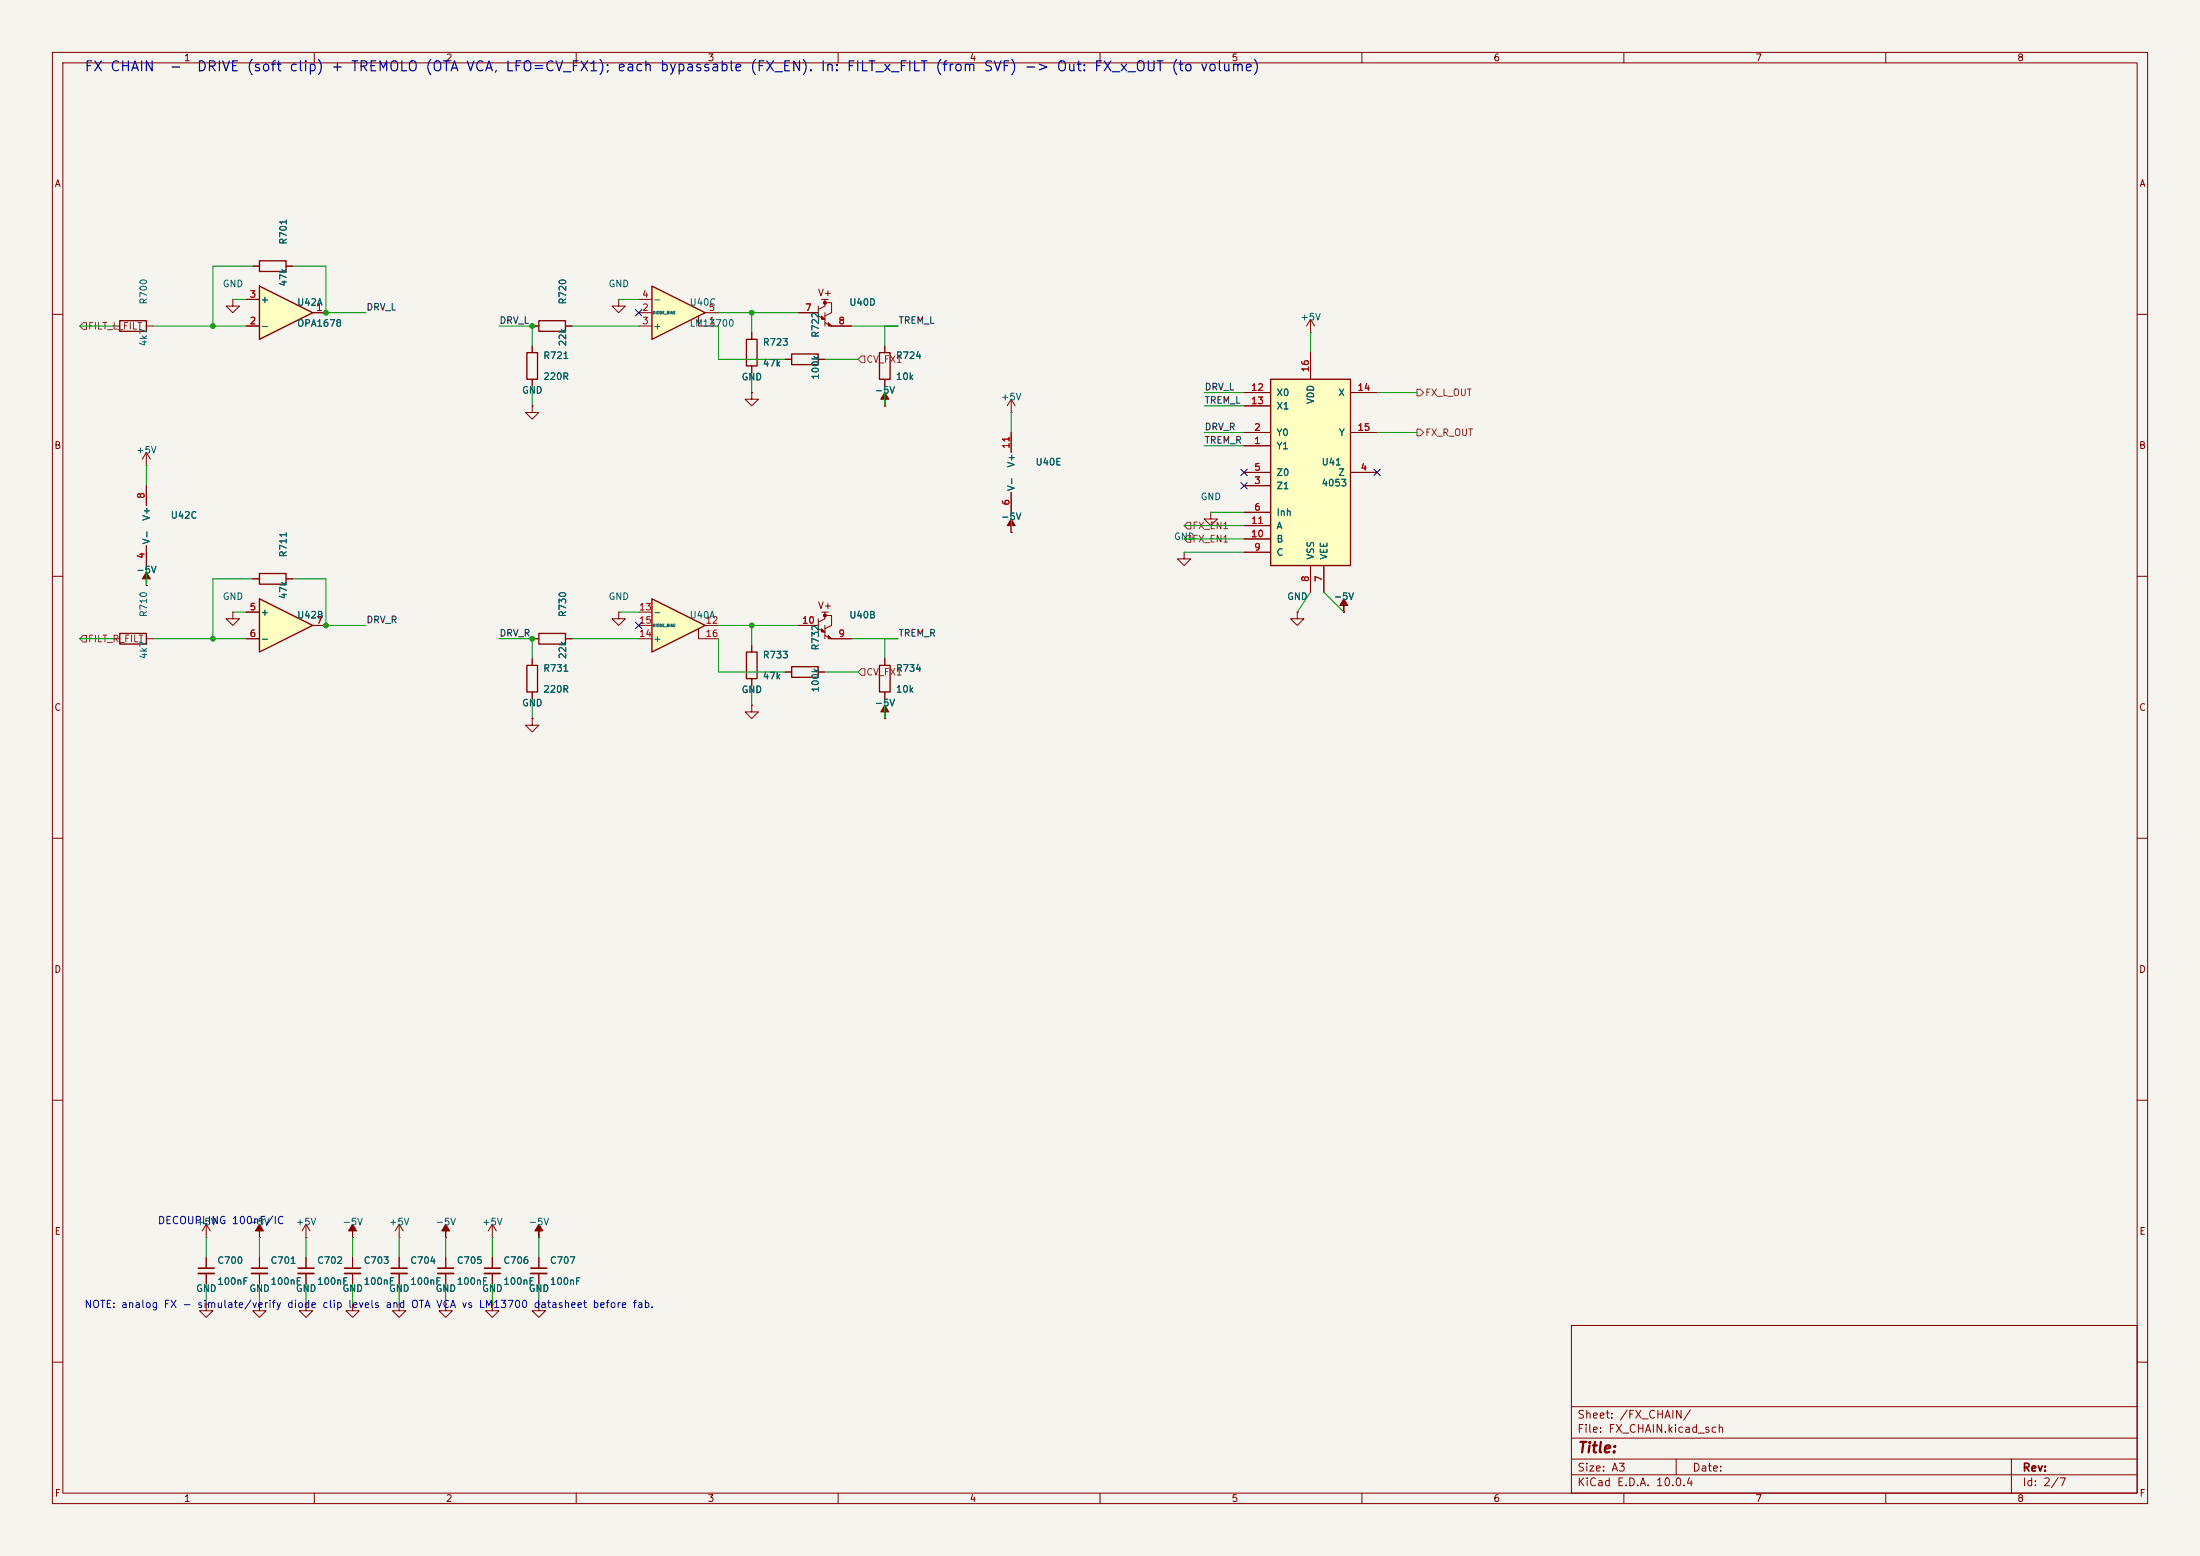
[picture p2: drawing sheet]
<svg xmlns="http://www.w3.org/2000/svg" width="420mm" height="297mm" viewBox="0 0 420 297" stroke-linecap="round" stroke-linejoin="round" font-family="sans-serif">
<path d="M0 0h420v297h-420z" fill="#f5f4ef" stroke="#f5f4ef" stroke-width=".19"/>
<g fill="none" stroke="#840000" stroke-width=".19">
<path d="M10 10h400v277h-400zM12 12h396v273h-396zM60 10v2M110 10v2M160 10v2M210 10v2M260 10v2M310 10v2M360 10v2M152.4 59.7h3.8M156.2 58.4v2.6M156.8 57.2h1.3"/>
<path d="M157.5 57.2v1.2l-1.3 .7M157.5 57.8h1.2v1.9l-1.2 .6M157.5 59.7v2.5M10 60h2M156.2 60.3l1.3 .7M157.5 61.6l1.2 .6h3.9M408 60h2M10 110h2M408 110h2M10 160h2M408 160h2M10 210h2"/>
<path d="M408 210h2M300 253h108v32h-108zM10 260h2M300 278.5h108M300 274.5h108M300 268.5h108M320 278.5v3M384 278.5v6.5M408 260h2M60 285v2M110 285v2M160 285v2"/>
<path d="M210 285v2M260 285v2M300 281.5h108M310 285v2M360 285v2"/>
</g>
<circle cx="157.5" cy="57.8" r=".25" fill="#840000" stroke="#840000" stroke-width=".25"/>
<g fill="#840000" stroke="#840000" stroke-width=".19">
<path d="M156.8 60.3l.7 .7h-.7z"/>
<path d="M158.1 61.6l.6 .6h-.6z"/>
</g>
<path d="M49.5 54.6l10.2 5.1-10.2 5.1z" fill="#ffffc2"/>
<path d="M49.5 54.6l10.2 5.1-10.2 5.1zM22.9 61.2h5v2h-5zM102.9 61.2h5v2h-5z" fill="none" stroke="#840000" stroke-width=".25"/>
<path d="M44.4 57.2v1.2h1.3l-1.3 1.3-1.2-1.3h1.2M44.4 57.2h.1M47 57.2h2.5M59.7 59.7h2.5M118.1 57.2v1.2h1.3l-1.3 1.3-1.3-1.3h1.3M118.1 57.2h.1M21.6 62.2h1.3M27.9 62.2h1.3M47 62.2h2.5M101.6 62.2h1.3M107.9 62.2h1.3" fill="none" stroke="#840000" stroke-width=".19"/>
<path d="M124.5 54.6l10.1 5.1-10.1 5.1z" fill="#ffffc2"/>
<g fill="none" stroke="#840000" stroke-width=".19">
<path d="M48.3 50.8h1.2M54.6 50.8h1.3M121.9 59.7h2.6M121.9 57.2h2.6M134.6 59.7h2.6M101.6 77.5v1.2h1.3l-1.3 1.3-1.3-1.3h1.3M101.6 77.5h.1M101.6 66v1.3M101.6 72.4v1.3M121.9 62.2h2.6M133.3 60.3v1.9h3.9M143.5 74.9v1.3h1.3l-1.3 1.3-1.3-1.3h1.3"/>
<path d="M143.5 74.9h.1M143.5 63.5v1.3M143.5 69.9v1.2M118.1 116.8v1.3h1.3l-1.3 1.3-1.3-1.3h1.3M118.1 116.8h.1M101.6 137.2v1.2h1.3l-1.3 1.3-1.3-1.3h1.3M101.6 137.2h.1M101.6 125.7v1.3M101.6 132.1v1.3M101.6 121.9h1.3M107.9 121.9h1.3M143.5 134.6v1.3h1.3l-1.3 1.3-1.3-1.3h1.3"/>
<path d="M143.5 134.6h.1M143.5 123.2v1.3M143.5 129.5v1.3M85.1 240v2.1M85.1 243.1v2"/>
</g>
<path d="M49.5 49.8h5.1v2h-5.1zM124.5 54.6l10.1 5.1-10.1 5.1zM100.6 67.3h2v5.1h-2zM142.5 64.8h2v5.1h-2zM100.6 127h2v5.1h-2zM102.9 120.9h5v2h-5zM142.5 124.5h2v5h-2z" fill="none" stroke="#840000" stroke-width=".25"/>
<path d="M83.6 242.1h3" fill="none" stroke="#840000" stroke-width=".3"/>
<path d="M83.6 243.1h3" fill="none" stroke="#840000" stroke-width=".33"/>
<path d="M124.5 114.3l10.1 5.1-10.1 5.1z" fill="#ffffc2"/>
<path d="M231.1 97.8v1.3h1.3l-1.3 1.2-1.2-1.2h1.2M231.1 97.8h.1M121.9 119.4h2.6M121.9 116.8h2.6M134.6 119.4h2.6M226.1 105.4v1.3h1.2l-1.2 1.3-1.3-1.3h1.3M226.1 105.4h.1M121.9 121.9h2.6M133.3 120v1.9h3.9" fill="none" stroke="#840000" stroke-width=".19"/>
<path d="M124.5 114.3l10.1 5.1-10.1 5.1z" fill="none" stroke="#840000" stroke-width=".25"/>
<path d="M242.6 72.4h15.2v35.6h-15.2z" fill="#ffffc2"/>
<path d="M242.6 72.4h15.2v35.6h-15.2z" fill="none" stroke="#840000" stroke-width=".25"/>
<g fill="none" stroke="#840000" stroke-width=".19">
<path d="M237.5 74.9h5.1M237.5 77.5h5.1M250.2 63.5h.1M250.2 61v2.5M250.2 67.3v5.1M250.2 61l-.8 1.2M250.2 61l.8 1.2M257.8 74.9h5.1M27.9 88.9h.1M27.9 86.4l-.7 1.2M27.9 86.4l.8 1.2M27.9 86.4v2.5"/>
<path d="M237.5 85.1h5.1M237.5 82.6h5.1M237.5 92.7h5.1M237.5 90.2h5.1M237.5 97.8h5.1M257.8 82.6h5.1M257.8 90.2h5.1M44.4 116.8v1.3h1.3l-1.3 1.3-1.2-1.3h1.2M44.4 116.8h.1M237.5 105.4h5.1M237.5 102.9h5.1M237.5 100.3h5.1"/>
<path d="M247.6 116.8v1.3h1.3l-1.3 1.3-1.2-1.3h1.2M247.6 116.8h.1M250.2 108v5M252.7 108v5M256.5 116.8h.1"/>
</g>
<path d="M256.5 114.3l.8 1.3h-.8v1.2v-1.2h-.7z" fill="#840000" stroke="#840000" stroke-width=".19"/>
<path d="M49.5 114.3l10.2 5.1-10.2 5.1z" fill="#ffffc2"/>
<path d="M151.1 67.6h5.1v2h-5.1zM167.9 67.3h2v5.1h-2zM49.5 109.5h5.1v2h-5.1zM49.5 114.3l10.2 5.1-10.2 5.1zM22.9 120.9h5v2h-5zM151.1 127.3h5.1v2h-5.1zM167.9 127h2v5.1h-2z" fill="none" stroke="#840000" stroke-width=".25"/>
<g fill="none" stroke="#840000" stroke-width=".19">
<path d="M47 57.2h2.5M48.3 50.8h1.2M54.6 50.8h1.3M59.7 59.7h2.5M152.4 59.7h3.8M47 62.2h2.5M101.6 77.5h.1M101.6 62.2h1.3M101.6 66v1.3M101.6 72.4v1.3M107.9 62.2h1.3M143.5 74.9h.1"/>
<path d="M143.5 63.5v1.3M143.5 69.9v1.2M149.9 68.6h1.2M156.2 68.6h1.3M158.7 62.2h3.9M168.9 77.5h.1M168.9 66v1.3M168.9 72.4v1.3M193 78.7h.1M193 76.2l-.7 1.3M193 76.2l.8 1.3M193 76.2v2.5"/>
<path d="M237.5 74.9h5.1M237.5 77.5h5.1M250.2 67.3v5.1M257.8 74.9h5.1M27.9 92.7v3.8M193 82.6v3.8M193 94v3.8M237.5 85.1h5.1M237.5 82.6h5.1M237.5 92.7h5.1M237.5 90.2h5.1M237.5 97.8h5.1"/>
<path d="M257.8 82.6h5.1M257.8 90.2h5.1M27.9 111.8h.1M27.9 104.1v3.9M47 116.8h2.5M48.3 110.5h1.2M54.6 110.5h1.3M59.7 119.4h2.5M152.4 119.4h3.8M156.2 118.1v2.6M156.8 116.8h1.3M157.5 116.8v1.3l-1.3 .6"/>
<path d="M157.5 117.5h1.2v1.9l-1.2 .6M157.5 119.4v2.5M193 101.6h.1M237.5 105.4h5.1M237.5 102.9h5.1M237.5 100.3h5.1M247.6 116.8h.1M250.2 108v5M252.7 108v5M256.5 116.8h.1M21.6 121.9h1.3M27.9 121.9h1.3"/>
<path d="M47 121.9h2.5M101.6 137.2h.1M101.6 121.9h1.3M101.6 125.7v1.3M101.6 132.1v1.3M107.9 121.9h1.3M143.5 134.6h.1M143.5 123.2v1.3M143.5 129.5v1.3M149.9 128.3h1.2M156.2 120l1.3 .7M156.2 128.3h1.3"/>
<path d="M157.5 121.3l1.2 .6h3.9M168.9 137.2h.1M168.9 125.7v1.3M168.9 132.1v1.3M39.4 236.2h.1M39.4 233.7v2.5M39.4 233.7l-.8 1.2M39.4 233.7l.7 1.2M49.5 236.2h.1M58.4 236.2h.1M58.4 233.7l-.7 1.2M58.4 233.7l.8 1.2"/>
<path d="M58.4 233.7v2.5M67.3 236.2h.1M76.2 236.2h.1M76.2 233.7l-.8 1.2M76.2 233.7l.8 1.2M76.2 233.7v2.5M85.1 236.2h.1M94 236.2h.1M94 233.7l-.8 1.2M94 233.7l.7 1.2M94 233.7v2.5M102.9 236.2h.1"/>
<path d="M39.4 248.9v1.3h1.2l-1.2 1.3-1.3-1.3h1.3M39.4 248.9h.1M39.4 240v2.1M39.4 243.1v2M49.5 248.9v1.3h1.3l-1.3 1.3-1.2-1.3h1.2M49.5 248.9h.1M49.5 240v2.1M49.5 243.1v2M58.4 248.9v1.3h1.3l-1.3 1.3-1.3-1.3h1.3M58.4 248.9h.1M58.4 240v2.1M58.4 243.1v2"/>
<path d="M67.3 248.9v1.3h1.3l-1.3 1.3-1.3-1.3h1.3M67.3 248.9h.1M67.3 240v2.1M67.3 243.1v2M76.2 248.9v1.3h1.3l-1.3 1.3-1.3-1.3h1.3M76.2 248.9h.1M76.2 240v2.1M76.2 243.1v2M85.1 248.9v1.3h1.3l-1.3 1.3-1.3-1.3h1.3M85.1 248.9h.1M85.1 240v2.1M85.1 243.1v2"/>
<path d="M94 248.9v1.3h1.2l-1.2 1.3-1.3-1.3h1.3M94 248.9h.1M94 240v2.1M94 243.1v2M102.9 248.9v1.3h1.2l-1.2 1.3-1.3-1.3h1.3M102.9 248.9h.1M102.9 240v2.1M102.9 243.1v2"/>
</g>
<g fill="#840000" stroke="#840000" stroke-width=".19">
<path d="M27.9 109.2l.8 1.3h-.8v1.3v-1.3h-.7z"/>
<path d="M168.9 134.6l.8 1.3h-.8v1.3v-1.3h-.8z"/>
<path d="M193 99.1l.8 1.2h-.8v1.3v-1.3h-.7z"/>
<path d="M168.9 74.9l.8 1.3h-.8v1.3v-1.3h-.8z"/>
<path d="M85.1 233.7l.8 1.2h-.8v1.3v-1.3h-.8z"/>
<path d="M102.9 233.7l.7 1.2h-.7v1.3v-1.3h-.8z"/>
<path d="M156.8 120l.7 .7h-.7z"/>
<path d="M158.1 121.3l.6 .6h-.6z"/>
<path d="M67.3 233.7l.8 1.2h-.8v1.3v-1.3h-.8z"/>
<path d="M49.5 233.7l.8 1.2h-.8v1.3v-1.3h-.7z"/>
</g>
<path d="M37.8 242.1h3.1M48 242.1h3.1M56.9 242.1h3M65.8 242.1h3M74.7 242.1h3M92.5 242.1h3M101.3 242.1h3.1" fill="none" stroke="#840000" stroke-width=".3"/>
<path d="M37.8 243.1h3.1M48 243.1h3.1M56.9 243.1h3M65.8 243.1h3M74.7 243.1h3M92.5 243.1h3M101.3 243.1h3.1" fill="none" stroke="#840000" stroke-width=".33"/>
<circle cx="157.5" cy="117.5" r=".25" fill="#840000" stroke="#840000" stroke-width=".25"/>
<path d="M15.2 62.2l.7-.6h.6v1.3h-.6zM164.5 67.9h.6v1.3h-.6l-.7-.6zM270.5 74.3h.6l.7 .6-.7 .7h-.6zM226.7 99.7h.6v1.3h-.6l-.6-.7zM270.5 81.9h.6l.7 .7-.7 .6h-.6zM226.7 102.2h.6v1.3h-.6l-.6-.6zM15.2 121.9l.7-.6h.6v1.3h-.6zM164.5 127.6h.6v1.3h-.6l-.7-.6z" fill="none" stroke="#725600" stroke-width=".19"/>
<g fill="none" stroke="#009600" stroke-width=".19">
<path d="M44.4 57.2h2.6M48.3 50.8h-7.7v11.4M55.9 50.8h6.3v8.9h7.6M118.1 57.2h3.8M137.2 59.7h15.2M143.5 59.7v3.8M15.2 62.2h6.4M29.2 62.2h17.8M95.2 62.2h6.4v3.8M101.6 73.7v3.8M109.2 62.2h12.7M137.2 62.2v6.4h12.7"/>
<path d="M143.5 71.1v3.8M157.5 68.6h6.3M162.6 62.2h8.8M168.9 62.2v3.8M168.9 73.7v3.8M193 78.7v3.9M229.9 77.5h7.6M229.9 74.9h7.6M250.2 63.5v3.8M262.9 74.9h7.6M27.9 88.9v3.8M193 97.8v3.8"/>
<path d="M229.9 82.6h7.6M229.9 85.1h7.6M231.1 97.8h6.4M262.9 82.6h7.6M27.9 108v3.8M44.4 116.8h2.6M48.3 110.5h-7.7v11.4M55.9 110.5h6.3v8.9h7.6M118.1 116.8h3.8M137.2 119.4h15.2M143.5 119.4v3.8M226.1 105.4h11.4"/>
<path d="M226.1 102.9h11.4M226.1 100.3h11.4M250.2 113l-2.6 3.8M252.7 113l3.8 3.8M15.2 121.9h6.4M29.2 121.9h17.8M95.2 121.9h6.4v3.8M101.6 133.4v3.8M109.2 121.9h12.7M137.2 121.9v6.4h12.7M143.5 130.8v3.8M157.5 128.3h6.3"/>
<path d="M162.6 121.9h8.8M168.9 121.9v3.8M168.9 133.4v3.8M39.4 236.2v3.8M49.5 236.2v3.8M58.4 236.2v3.8M67.3 236.2v3.8M76.2 236.2v3.8M85.1 236.2v3.8M94 236.2v3.8M102.9 236.2v3.8M39.4 245.1v3.8"/>
<path d="M49.5 245.1v3.8M58.4 245.1v3.8M67.3 245.1v3.8M76.2 245.1v3.8M85.1 245.1v3.8M94 245.1v3.8M102.9 245.1v3.8"/>
</g>
<path d="M121.3 59.1l1.2 1.2M122.5 59.1l-1.2 1.2M236.9 92.1l1.2 1.2M236.9 89.6l1.2 1.2M238.1 92.1l-1.2 1.2M238.1 89.6l-1.2 1.2M262.3 89.6l1.2 1.2M263.5 89.6l-1.2 1.2M121.3 118.8l1.2 1.2M122.5 118.8l-1.2 1.2" fill="none" stroke="#000084" stroke-width=".19"/>
<g fill="#009600" stroke="#009600" stroke-width=".19">
<circle cx="143.5" cy="59.7" r=".46"/>
<circle cx="62.2" cy="119.4" r=".46"/>
<circle cx="62.2" cy="59.7" r=".46"/>
<circle cx="40.6" cy="62.2" r=".46"/>
<circle cx="40.6" cy="121.9" r=".46"/>
<circle cx="101.6" cy="62.2" r=".46"/>
<circle cx="101.6" cy="121.9" r=".46"/>
<circle cx="143.5" cy="119.4" r=".46"/>
</g>
<text font-size="2" fill="#840000" x="301" y="277.8">Title:</text>
<g font-size="1.9" fill="#0000c2">
<text x="16" y="14.1">FX CHAIN</text>
<text x="32.2" y="14.1">-</text>
<text x="37.4" y="14.1">DRIVE (soft clip) + TREMOLO (OTA VCA, LFO=CV_FX1); each bypassable (FX_EN). In: FILT_x_FILT (from SVF) -&gt; Out: FX_x_OUT (to volume)</text>
</g>
<g font-size="1.5" fill="#840000">
<text x="301" y="273.8">File: FX_CHAIN.kicad_sch</text>
<text x="301" y="271.1">Sheet: /FX_CHAIN/</text>
<text x="301" y="281.2">Size: A3</text>
<text x="323" y="281.2">Date:</text>
<text x="386" y="281.2">Rev:</text>
<text x="301" y="284">KiCad E.D.A. 10.0.4</text>
<text x="386" y="284">Id: 2/7</text>
</g>
<g font-size="1.4" fill="#0000c2">
<text x="30" y="234">DECOUPLING 100nF/IC</text>
<text x="16" y="250">NOTE: analog FX - simulate/verify diode clip levels and OTA VCA vs LM13700 datasheet before fab.</text>
</g>
<g font-size="1.3" fill="#840000">
<text x="35" y="12">1</text>
<text x="85" y="12">2</text>
<text x="135" y="12">3</text>
<text x="185" y="12">4</text>
<text x="235" y="12">5</text>
<text x="285" y="12">6</text>
<text x="335" y="12">7</text>
<text x="385" y="12">8</text>
<text x="10.3" y="36">A</text>
<text x="408.3" y="36">A</text>
<text x="156" y="56.9">V+</text>
<text x="10.3" y="86">B</text>
<text x="408.2" y="86">B</text>
<text x="156" y="116.5">V+</text>
<text x="10.3" y="136">C</text>
<text x="408.2" y="136">C</text>
<text x="10.3" y="186">D</text>
<text x="408.2" y="186">D</text>
<text x="10.3" y="236">E</text>
<text x="408.3" y="236">E</text>
<text x="10.3" y="286">F</text>
<text x="35" y="287">1</text>
<text x="85" y="287">2</text>
<text x="135" y="287">3</text>
<text x="185" y="287">4</text>
<text x="235" y="287">5</text>
<text x="285" y="287">6</text>
<text x="335" y="287">7</text>
<text x="385" y="287">8</text>
<text x="408.3" y="286">F</text>
</g>
<g font-size="1.3" fill="#006464">
<text x="55" y="46.8" transform="rotate(-90 55 46.8)">R701</text>
<text x="28.4" y="58.2" transform="rotate(-90 28.4 58.2)">R700</text>
<text x="42.4" y="55.1">GND</text>
<text x="49.7" y="58.1">+</text>
<text x="55" y="54.8" transform="rotate(-90 55 54.8)">47k</text>
<text x="56.6" y="58.7">U42A</text>
<text x="108.4" y="58.2" transform="rotate(-90 108.4 58.2)">R720</text>
<text x="116.1" y="55.1">GND</text>
<text x="124.6" y="58.1">-</text>
<text x="131.5" y="58.7">U40C</text>
<text x="162" y="58.7">U40D</text>
<text x="49.7" y="63.2">-</text>
<text x="56.6" y="62.7">OPA1678</text>
<text x="124.6" y="63.2">+</text>
<text x="131.5" y="62.7">LM13700</text>
<text x="156.6" y="64.6" transform="rotate(-90 156.6 64.6)">R722</text>
<text x="248.2" y="61.5">+5V</text>
<text x="28.4" y="66.2" transform="rotate(-90 28.4 66.2)">4k7</text>
<text x="103.6" y="68.8">R721</text>
<text x="108.4" y="66.2" transform="rotate(-90 108.4 66.2)">22k</text>
<text x="145.5" y="66.3">R723</text>
<text x="145.5" y="70.3">47k</text>
<text x="170.9" y="68.8">R724</text>
<text x="99.6" y="75.4">GND</text>
<text x="103.6" y="72.8">220R</text>
<text x="141.5" y="72.9">GND</text>
<text x="156.6" y="72.6" transform="rotate(-90 156.6 72.6)">100k</text>
<text x="166.9" y="75.4">-5V</text>
<text x="170.9" y="72.8">10k</text>
<text x="191" y="76.7">+5V</text>
<text x="243.6" y="75.9">X0</text>
<text x="251.2" y="77.2" transform="rotate(-90 251.2 77.2)">VDD</text>
<text x="255.4" y="75.9">X</text>
<text x="243.6" y="83.5">Y0</text>
<text x="243.6" y="78.4">X1</text>
<text x="255.5" y="83.5">Y</text>
<text x="25.9" y="86.9">+5V</text>
<text x="194" y="89.4" transform="rotate(-90 194 89.4)">V+</text>
<text x="197.6" y="89.1">U40E</text>
<text x="243.6" y="86.1">Y1</text>
<text x="252.2" y="89.1">U41</text>
<text x="194" y="93.9" transform="rotate(-90 194 93.9)">V-</text>
<text x="229.1" y="95.8">GND</text>
<text x="243.6" y="93.7">Z1</text>
<text x="243.6" y="91.1">Z0</text>
<text x="252.2" y="93.1">4053</text>
<text x="255.4" y="91.1">Z</text>
<text x="28.9" y="99.5" transform="rotate(-90 28.9 99.5)">V+</text>
<text x="32.5" y="99.3">U42C</text>
<text x="191" y="99.6">-5V</text>
<text x="243.6" y="98.8">Inh</text>
<text x="243.6" y="101.3">A</text>
<text x="28.9" y="104" transform="rotate(-90 28.9 104)">V-</text>
<text x="55" y="106.5" transform="rotate(-90 55 106.5)">R711</text>
<text x="224" y="103.4">GND</text>
<text x="243.6" y="106.4">C</text>
<text x="243.6" y="103.8">B</text>
<text x="251.2" y="106.9" transform="rotate(-90 251.2 106.9)">VSS</text>
<text x="253.7" y="106.9" transform="rotate(-90 253.7 106.9)">VEE</text>
<text x="25.9" y="109.7">-5V</text>
<text x="28.4" y="117.9" transform="rotate(-90 28.4 117.9)">R710</text>
<text x="42.4" y="114.8">GND</text>
<text x="49.7" y="117.8">+</text>
<text x="55" y="114.5" transform="rotate(-90 55 114.5)">47k</text>
<text x="56.6" y="118.4">U42B</text>
<text x="108.4" y="117.9" transform="rotate(-90 108.4 117.9)">R730</text>
<text x="116.1" y="114.8">GND</text>
<text x="124.6" y="117.8">-</text>
<text x="131.5" y="118.4">U40A</text>
<text x="162" y="118.4">U40B</text>
<text x="245.6" y="114.8">GND</text>
<text x="254.5" y="114.8">-5V</text>
<text x="28.4" y="125.9" transform="rotate(-90 28.4 125.9)">4k7</text>
<text x="49.7" y="122.9">-</text>
<text x="108.4" y="125.9" transform="rotate(-90 108.4 125.9)">22k</text>
<text x="124.6" y="122.9">+</text>
<text x="145.5" y="126">R733</text>
<text x="156.6" y="124.3" transform="rotate(-90 156.6 124.3)">R732</text>
<text x="103.6" y="128.5">R731</text>
<text x="145.5" y="130">47k</text>
<text x="170.9" y="128.5">R734</text>
<text x="99.6" y="135.1">GND</text>
<text x="103.6" y="132.5">220R</text>
<text x="141.5" y="132.6">GND</text>
<text x="156.6" y="132.3" transform="rotate(-90 156.6 132.3)">100k</text>
<text x="166.9" y="135.1">-5V</text>
<text x="170.9" y="132.5">10k</text>
<text x="37.3" y="234.2">+5V</text>
<text x="47.5" y="234.2">-5V</text>
<text x="56.4" y="234.2">+5V</text>
<text x="65.3" y="234.2">-5V</text>
<text x="74.2" y="234.2">+5V</text>
<text x="83.1" y="234.2">-5V</text>
<text x="91.9" y="234.2">+5V</text>
<text x="100.8" y="234.2">-5V</text>
<text x="41.4" y="241.5">C700</text>
<text x="41.4" y="245.5">100nF</text>
<text x="51.5" y="241.5">C701</text>
<text x="51.5" y="245.5">100nF</text>
<text x="60.4" y="241.5">C702</text>
<text x="60.4" y="245.5">100nF</text>
<text x="69.3" y="241.5">C703</text>
<text x="69.3" y="245.5">100nF</text>
<text x="78.2" y="241.5">C704</text>
<text x="78.2" y="245.5">100nF</text>
<text x="87.1" y="241.5">C705</text>
<text x="87.1" y="245.5">100nF</text>
<text x="96" y="241.5">C706</text>
<text x="96" y="245.5">100nF</text>
<text x="104.9" y="241.5">C707</text>
<text x="104.9" y="245.5">100nF</text>
<text x="37.3" y="246.9">GND</text>
<text x="47.5" y="246.9">GND</text>
<text x="56.4" y="246.9">GND</text>
<text x="65.3" y="246.9">GND</text>
<text x="74.2" y="246.9">GND</text>
<text x="83.1" y="246.9">GND</text>
<text x="91.9" y="246.9">GND</text>
<text x="100.8" y="246.9">GND</text>
</g>
<g font-size="1.3" fill="#a90000">
<text x="47.6" y="57.1">3</text>
<text x="60.3" y="59.7">1</text>
<text x="122.5" y="59.7">2</text>
<text x="122.5" y="57.1">4</text>
<text x="135.2" y="59.7">5</text>
<text x="153.6" y="59.7">7</text>
<text x="47.6" y="62.2">2</text>
<text x="122.5" y="62.2">3</text>
<text x="135.2" y="62.2">1</text>
<text x="159.9" y="62.2">8</text>
<text x="250.2" y="71.2" transform="rotate(-90 250.2 71.2)">16</text>
<text x="238.7" y="74.9">12</text>
<text x="238.7" y="77.4">13</text>
<text x="259" y="74.9">14</text>
<text x="239.3" y="82.5">2</text>
<text x="259" y="82.5">15</text>
<text x="193" y="85.8" transform="rotate(-90 193 85.8)">11</text>
<text x="239.3" y="85.1">1</text>
<text x="27.9" y="95.3" transform="rotate(-90 27.9 95.3)">8</text>
<text x="239.3" y="92.7">3</text>
<text x="239.3" y="90.1">5</text>
<text x="259.6" y="90.1">4</text>
<text x="193" y="96.6" transform="rotate(-90 193 96.6)">6</text>
<text x="238.7" y="100.3">11</text>
<text x="239.3" y="97.8">6</text>
<text x="27.9" y="106.8" transform="rotate(-90 27.9 106.8)">4</text>
<text x="238.7" y="102.8">10</text>
<text x="239.3" y="105.4">9</text>
<text x="250.2" y="111.2" transform="rotate(-90 250.2 111.2)">8</text>
<text x="252.7" y="111.2" transform="rotate(-90 252.7 111.2)">7</text>
<text x="47.6" y="116.8">5</text>
<text x="60.3" y="119.4">7</text>
<text x="121.9" y="116.8">13</text>
<text x="121.9" y="119.4">15</text>
<text x="134.6" y="119.4">12</text>
<text x="153" y="119.4">10</text>
<text x="47.6" y="121.9">6</text>
<text x="121.9" y="121.9">14</text>
<text x="134.6" y="121.9">16</text>
<text x="159.9" y="121.9">9</text>
</g>
<g font-size="1.3" fill="#0f0f0f">
<text x="69.8" y="59.6">DRV_L</text>
<text x="95.2" y="62.1">DRV_L</text>
<text x="171.4" y="62.1">TREM_L</text>
<text x="229.9" y="77.3">TREM_L</text>
<text x="229.9" y="74.8">DRV_L</text>
<text x="229.9" y="82.4">DRV_R</text>
<text x="229.9" y="85">TREM_R</text>
<text x="69.8" y="119.3">DRV_R</text>
<text x="95.2" y="121.8">DRV_R</text>
<text x="171.4" y="121.8">TREM_R</text>
</g>
<g font-size="1.3" fill="#725600">
<text x="16.7" y="63.2">FILT_L_FILT</text>
<text x="165.3" y="69.6">CV_FX1</text>
<text x="272" y="75.9">FX_L_OUT</text>
<text x="272" y="83.5">FX_R_OUT</text>
<text x="227.5" y="101.3">FX_EN1</text>
<text x="227.5" y="103.8">FX_EN1</text>
<text x="16.7" y="122.9">FILT_R_FILT</text>
<text x="165.3" y="129.2">CV_FX1</text>
</g>
<g font-size=".5" fill="#006464">
<text x="124.6" y="60.1">DIODE_BIAS</text>
<text x="124.6" y="119.8">DIODE_BIAS</text>
</g>
</svg>
